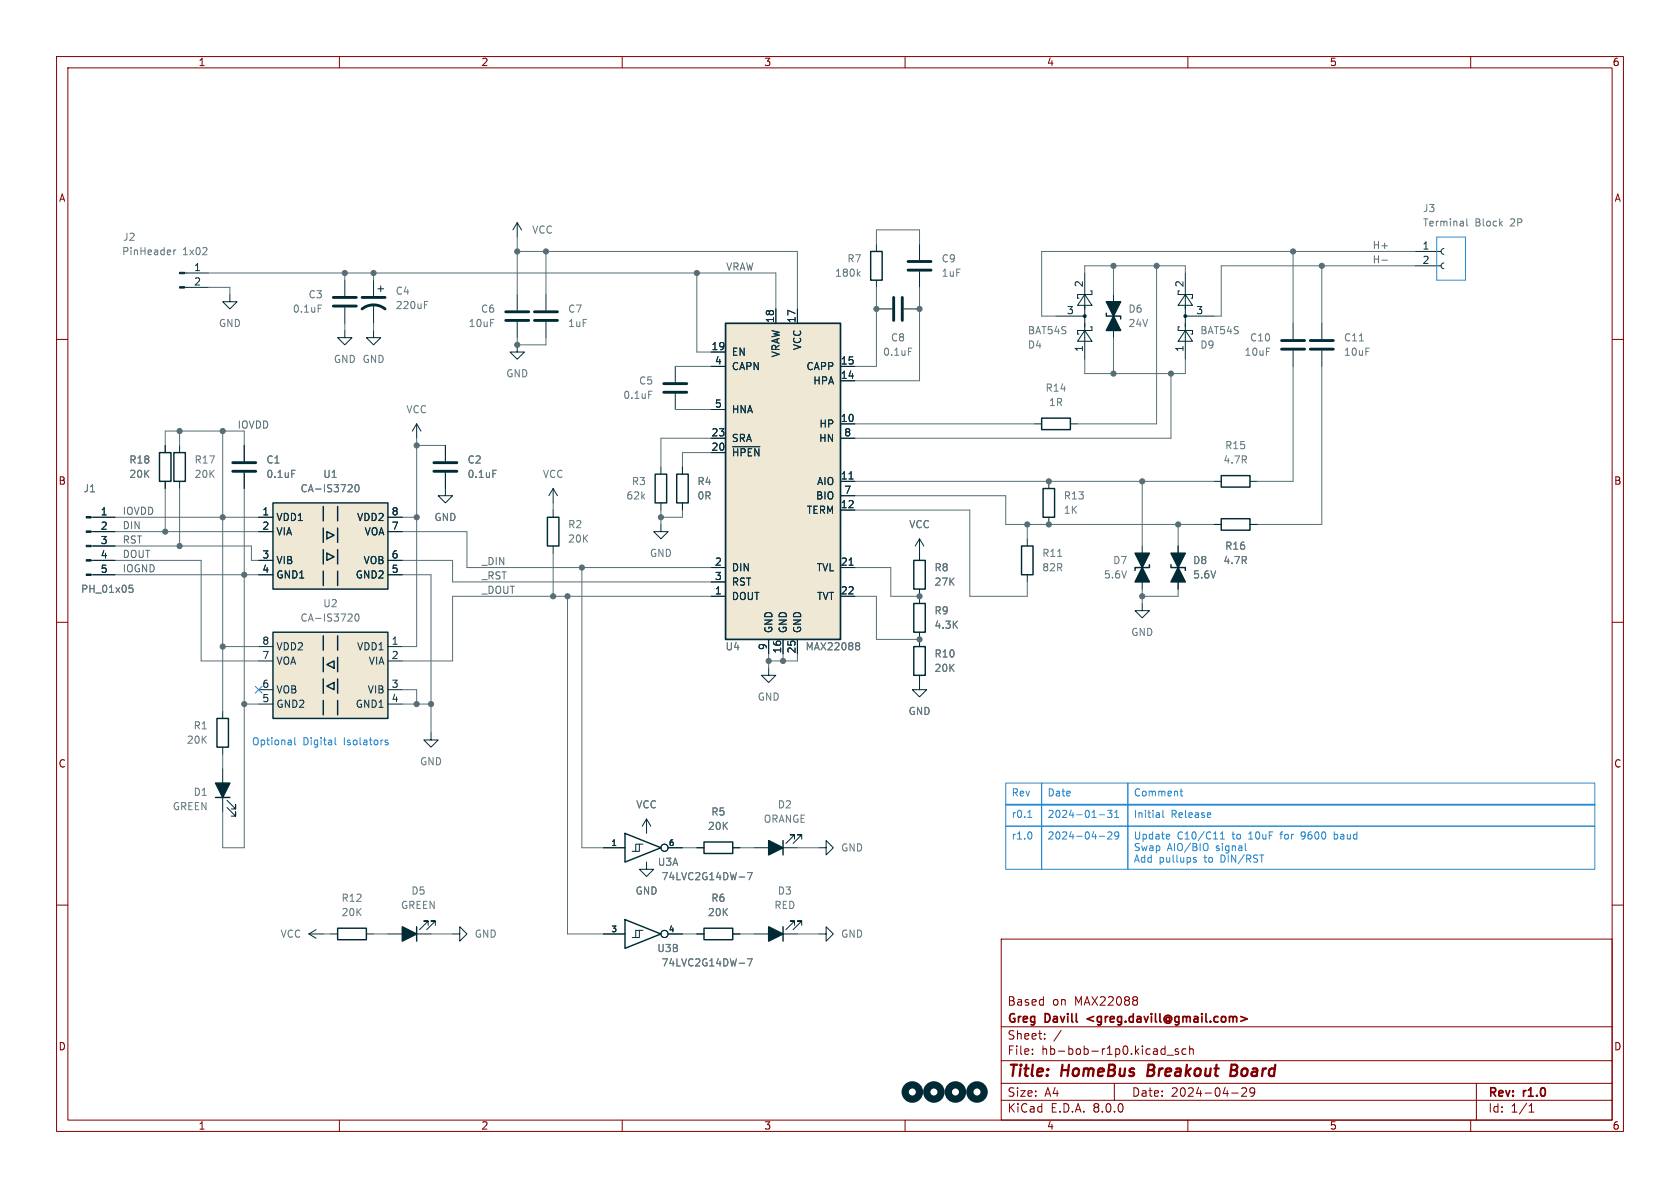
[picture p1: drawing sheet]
<svg xmlns="http://www.w3.org/2000/svg" width="297mm" height="210mm" viewBox="0 0 297 210" stroke-linecap="round" stroke-linejoin="round" font-family="sans-serif">
<g fill="none" stroke="#840000" stroke-width=".18">
<path d="M10 10h277v190h-277zM12 12h273v186h-273zM60 10v2M110 10v2M160 10v2M210 10v2M260 10v2M10 60h2M285 60h2M10 110h2M285 110h2M10 160h2"/>
<path d="M285 160h2M177 166h108v32h-108zM201 176.3l.1 .2-.1 .3M201 176.9l.1 .2-.1 .5M60 198v2M110 198v2M160 198v2M177 194.5h108M177 191.5h108M177 187.5h108M177 181.5h108M182.5 186.3v.1"/>
<path d="M182.5 185.5v.1M184.7 183.6v.1M184.7 182.8v.1M187.6 182.1l-1.3 2M197 191.5v3M205.8 185.4l.2 .1M206 184.9v1.5M206 186.3l-.2 .1M206.3 186.5h1.2M208.3 185.5l-.3-.1-.3 .2 .1 .2 .5 .2v.3h-.6M209.7 185.5l-.5-.1-.2 .3v.4l.1 .2h.6M210 198v2"/>
<path d="M210.3 185.5l.2-.1 .4 .1 .1 .9M210.3 184.9v1.5M217.7 193.2h1.2M219.5 192.4l.6-.1 .2 .1 .1 .3-.9 1.1h.9M221.8 192.9l-.3 .3h-.3l-.2-.3 .1-.5 .4-.1 .2 .1a.99 .99 0 0 1-.3 1.4h-.3M260 198v2M261 191.5v6.5M270.3 196.6h.9M270.3 195.5l.4-.4v1.5"/>
</g>
<path d="M203.1 188.2l-.3 2h.8M217.6 189.2h.7M218.3 189.2l.3 .1M218.4 188.2h-.7l-.2 2 1-.1M218.5 189.1l-.2 .1" fill="none" stroke="#840000" stroke-width=".4"/>
<path d="M219.3 179.7l1.2 .4-1.2 .4" fill="none" stroke="#840000" stroke-width=".3"/>
<g fill="none" stroke="#002b36" stroke-width=".18">
<path d="M91.4 39.4l.8 1.2M91.4 39.4v2.5M91.4 39.4l-.7 1.2M228.6 57.2v2.7M233.7 57.2v2.7M250.2 47h4.6M250.2 44.5h4.6M255.3 46.5l-.4 .1-.1 .4 .1 .3 .4 .2M255.3 43.9l-.4 .2-.1 .4 .1 .3 .4 .2M29.2 78.7v1.3M31.7 78.7v1.3M228.6 62v2.8"/>
<path d="M233.7 62v2.8M16.1 99.1h4.2M16.1 96.5h4.2M16.1 94h4.2M16.1 91.4h4.2M29.2 85.1v1.3M31.7 85.1v1.3M162.6 95.3v3.8M162.6 95.3l-.8 1.2M162.6 95.3l.7 1.2M181.6 95.3v1.2M201.9 96.5v7.6"/>
<path d="M208.3 96.5v7.6M214.6 92.7h1.3M221 92.7h1.2M16.1 101.6h4.2M135.9 118.1v1.3h1.3l-1.3 1.3-1.3-1.3h1.3M162.6 119.4v2.5h1.2l-1.2 1.3-1.3-1.3h1.3M162.6 104.1v2.6M162.6 111.8v2.5M181.6 101.6v1.3M201.9 106.7v1.3h1.3l-1.3 1.2-1.2-1.2h1.2M39.4 125.7v1.3M39.4 132.1v1.3"/>
<path d="M39.4 135.9v7.6M40.1 142.7l1.6 1.6v-.8v.8h-.8M40.1 141.5l1.6 1.5v-.8v.8h-.8M133.3 149.9h7.7M140.5 148.3v-.7h-.8h.8l-1.6 1.5M141.7 148.3v-.7h-.7h.7l-1.5 1.5M144.8 149.9h1.2v-1.3l1.3 1.3-1.3 1.2v-1.2M133.3 165.1h7.7M140.5 163.6v-.8h-.8h.8l-1.6 1.5M141.7 163.6v-.8h-.7h.7l-1.5 1.5M144.8 165.1h1.2v-1.3l1.3 1.3-1.3 1.3v-1.3"/>
</g>
<g fill="none" stroke="#002b36" stroke-width="1.3">
<circle cx="161.3" cy="193" r="1.27"/>
<circle cx="165.1" cy="193" r="1.27"/>
<circle cx="168.9" cy="193" r="1.27"/>
<circle cx="172.7" cy="193" r="1.27"/>
</g>
<g fill="none" stroke="#002b36" stroke-width=".25">
<path d="M28.2 80h2v5.1h-2zM30.7 80h2.1v5.1h-2.1zM161.5 99.1h2.1v5h-2.1zM180.6 96.5h2v5.1h-2zM203.2 99.8v.5h-2.5v.5M207 99.8v.5h2.5v.5M215.9 91.7h5.1v2h-5.1zM161.5 114.3h2.1v5.1h-2.1zM161.5 106.7h2.1v5.1h-2.1zM38.4 127h2v5.1h-2zM38.1 141h2.5M138.4 148.6v2.5"/>
<path d="M138.4 163.8v2.6"/>
</g>
<path d="M259.3 38.7v1.1l.2 .1M240.3 60.3h.7M187 98.4h.7M22.9 103.4h.6M23 103.9h.3l.2 .3v.4l-.5 .1" fill="none" stroke="#657b83" stroke-width=".18"/>
<g fill="#002b36" stroke="#002b36" stroke-width=".18">
<path d="M15.2 101.5h.9v.2h-.9z"/>
<path d="M15.2 98.9h.9v.3h-.9z"/>
<path d="M15.2 96.4h.9v.2h-.9z"/>
<path d="M15.2 93.9h.9v.2h-.9z"/>
<path d="M15.2 91.3h.9v.3h-.9z"/>
</g>
<g fill="#002b36" stroke="#002b36" stroke-width=".25">
<path d="M207 97.8h2.5l-1.2 2.5z"/>
<path d="M208.3 100.3l1.2 2.6h-2.5z"/>
<path d="M200.7 97.8h2.5l-1.3 2.5z"/>
<path d="M201.9 100.3l1.3 2.6h-2.5z"/>
<path d="M135.9 163.8l2.5 1.3-2.5 1.3z"/>
<path d="M135.9 148.6l2.5 1.3-2.5 1.2z"/>
<path d="M38.1 138.4h2.5l-1.2 2.6z"/>
</g>
<path d="M226.6 60.2h4M226.6 61.7h4M231.6 60.2h4.1M231.6 61.7h4.1" fill="none" stroke="#002b36" stroke-width=".51"/>
<path d="M48.3 111.8h20.3v15.2h-20.3z" fill="#eee8d5"/>
<path d="M153.9 44.5h2.1v5h-2.1zM48.3 111.8h20.3v15.2h-20.3zM57.1 112.4v2.5M57.1 116.2v2.5M57.8 117.5l1.3-.7v1.3zM59.7 112.4v2.5M59.7 116.2v2.5M57.1 120v2.6M57.1 123.8v2.6M57.8 121.3l1.3-.6v1.2zM59.7 120v2.6M59.7 123.8v2.6" fill="none" stroke="#002b36" stroke-width=".25"/>
<path d="M154.9 43.2v1.3M154.9 49.5v1.3M45.7 114.3h2.6M45.7 116.8h2.6M68.6 114.3h2.5M68.6 116.8h2.5M45.7 121.9h2.6M45.7 124.5h2.6M68.6 121.9h2.5M68.6 124.5h2.5M76.2 129.5v1.3h1.3l-1.3 1.3-1.3-1.3h1.3" fill="none" stroke="#002b36" stroke-width=".18"/>
<path d="M151.7 48.4l.3 .4M152 48l-.4 .5M61.5 109.8h.8M62.2 108.7v.4M62.9 108.6l.1-.1a.68 .68 0 0 1 .5 .7 .68 .68 0 0 1-.5 .6 .84 .84 0 0 1-.1-1.2z" fill="none" stroke="#657b83" stroke-width=".18"/>
<path d="M128.3 57.2h20.3v55.8h-20.3z" fill="#eee8d5"/>
<path d="M128.3 57.2h20.3v55.8h-20.3z" fill="none" stroke="#002b36" stroke-width=".3"/>
<g fill="none" stroke="#002b36" stroke-width=".18">
<path d="M137.2 54.6v2.6M141 54.6v2.6M125.7 64.8h2.6M125.7 62.2h2.6M125.7 77.5h2.6M125.7 72.4h2.6M148.6 74.9h2.5M148.6 67.3h2.5M148.6 64.8h2.5M148.6 77.5h2.5M120.6 82.6v1.2M120.6 88.9v1.3"/>
<path d="M125.7 80h2.6M148.6 85.1h2.5M148.6 90.2h2.5M148.6 87.6h2.5M125.7 105.4h2.6M125.7 100.3h2.6M125.7 102.9h2.6M135.9 113v2.6M138.4 113v2.6M141 113v2.6M148.6 105.4h2.5M148.6 100.3h2.5"/>
<path d="M54.6 165.1h2.5M54.6 165.1l1.3 .8M55.9 164.3l-1.3 .8M58.4 165.1h1.3M64.8 165.1h1.2M68.6 165.1h7.6M75.7 163.6v-.8h-.8h.8l-1.5 1.5M77 163.6v-.8h-.8h.8l-1.6 1.5M80 165.1h1.3v-1.3l1.2 1.3-1.2 1.3v-1.3"/>
</g>
<path d="M129.5 79h4.8M150.1 84.7h.7M150.1 99.9h.7" fill="none" stroke="#073642" stroke-width=".18"/>
<path d="M151.5 113.6h.2l.3 .3-.3 .3M151.5 114.2h.2M151.7 114.2l.3 .2v.2l-.1 .2-.4 .1" fill="none" stroke="#657b83" stroke-width=".18"/>
<path d="M119.6 83.8h2.1v5.1h-2.1zM59.7 164.1h5.1v2h-5.1zM73.7 163.8v2.6" fill="none" stroke="#002b36" stroke-width=".25"/>
<path d="M71.1 163.8l2.6 1.3-2.6 1.3z" fill="#002b36" stroke="#002b36" stroke-width=".25"/>
<path d="M48.3 88.9h20.3v15.2h-20.3z" fill="#eee8d5"/>
<g fill="none" stroke="#002b36" stroke-width=".25">
<path d="M195.6 55.4v.5h2.5v.5M184.1 73.9h5.1v2h-5.1zM48.3 88.9h20.3v15.2h-20.3zM57.1 89.5v2.6M57.1 93.3v2.6M57.1 97.2v2.5M57.8 97.8l1.3 .6-1.3 .7zM57.8 94l1.3 .6-1.3 .7zM59.7 89.5v2.6M59.7 93.3v2.6M59.7 97.2v2.5M96.8 91.4h2v5.1h-2z"/>
<path d="M115.8 83.8h2.1v5.1h-2.1zM184.4 86.4h2v5h-2zM215.9 84.1h5.1v2h-5.1zM57.1 101v2.5M59.7 101v2.5M110.5 147.3l6.3 2.6-6.3 2.5zM124.5 148.8h5v2.1h-5zM110.5 162.6l6.3 2.5-6.3 2.5zM124.5 164.1h5v2h-5z"/>
</g>
<g fill="none" stroke="#002b36" stroke-width=".18">
<path d="M32.6 50.8h4.2M32.6 48.3h4.2M40.6 52.1v1.2h1.3l-1.3 1.3-1.2-1.3h1.2M61 58.4v1.3h1.2l-1.2 1.3-1.3-1.3h1.3M61 49.5v2.8M61 54.4v2.8M66 58.4v1.3h1.3l-1.3 1.3-1.2-1.3h1.2M66 49.5v2.8M66 53.8v3.4M66.8 51.1h1M67.3 50.5v1.1M91.4 52.1v2.8"/>
<path d="M91.4 56.9v2.8M96.5 52.1v2.8M96.5 56.9v2.8M137.2 54.6v2.6M141 54.6v2.6M154.9 54.6h2.8M159.8 54.6h2.8M162.6 43.2v2.8M162.6 48v2.8M186.7 55.9h5.1M191.8 58.4l1.2 1.9h-2.5zM191.8 52.1l1.2 1.9h-2.5z"/>
<path d="M191.8 48.3v15.2M192.8 57.8h.2v.6h-2.5v.7h.3M192.8 51.4h.2v.7h-2.5v.6h.3M196.8 52.1v7.6M208.3 51.4v.7h2.5v.6h-.2M208.5 57.8h-.2v.6h2.5v.7h-.2M209.5 58.4l1.3 1.9h-2.5zM209.5 52.1l1.3 1.9h-2.5zM209.5 55.9h5.1M209.5 48.3v15.2M29.2 78.7v1.3M43.2 78.7v2.8"/>
<path d="M73.7 74.9l-.8 1.3M73.7 74.9v2.6M73.7 74.9l.7 1.3M78.7 78.7v2.8M91.4 61v1.2h-1.2l1.2 1.3 1.3-1.3h-1.3M119.4 64.8v2.8M119.4 69.6v2.8M125.7 64.8h2.6M125.7 62.2h2.6M125.7 77.5h2.6M125.7 72.4h2.6M148.6 74.9h2.5"/>
<path d="M148.6 67.3h2.5M148.6 64.8h2.5M148.6 77.5h2.5M182.9 74.9h1.2M189.2 74.9h1.3M16.5 91.4h3.8M16.5 94h3.8M16.5 99.1h3.8M16.5 96.5h3.8M29.2 85.1v1.3M43.2 83.6v2.8M45.7 91.4h2.6"/>
<path d="M45.7 94h2.6M45.7 99.1h2.6M68.6 91.4h2.5M68.6 94h2.5M68.6 99.1h2.5M78.7 83.6v4h1.3l-1.3 1.3-1.2-1.3h1.2M97.8 86.4v2.5M97.8 90.2v1.2M97.8 96.5v1.3M97.8 86.4l-.8 1.2M97.8 86.4l.8 1.2M116.8 92.7v1.3h1.3l-1.3 1.3-1.2-1.3h1.2"/>
<path d="M116.8 82.6v1.2M116.8 88.9v1.3M120.6 82.6v1.2M120.6 88.9v1.3M125.7 80h2.6M148.6 85.1h2.5M148.6 90.2h2.5M148.6 87.6h2.5M162.6 97.8v1.3M185.4 85.1v1.3M185.4 91.4v1.3M208.3 96.5v2.6"/>
<path d="M214.6 85.1h1.3M214.6 92.7h1.3M221 85.1h1.2M221 92.7h1.2M16.5 101.6h3.8M45.7 101.6h2.6M68.6 101.6h2.5M125.7 105.4h2.6M125.7 100.3h2.6M125.7 102.9h2.6M135.9 113v2.6M138.4 113v2.6"/>
<path d="M141 113v2.6M148.6 105.4h2.5M148.6 100.3h2.5M162.6 104.1v2.6M162.6 111.8v2.5M162.6 119.4v1.3M208.3 101.6v2.5M106.7 149.9h3.8M113 149.2v1.3h-.6M113.7 149.2h-1.3v1.3h-.6M114.3 152.4v1.3h1.3l-1.3 1.2-1.3-1.2h1.3M114.3 144.8l-.8 1.3"/>
<path d="M114.3 144.8v2.5M114.3 144.8l.8 1.3M118.1 149.9h2.5M123.2 149.9h1.3M129.5 149.9h1.3M106.7 165.1h3.8M113 164.5v1.2h-.6M113.7 164.5h-1.3v1.2h-.6M118.1 165.1h2.5M123.2 165.1h1.3M129.5 165.1h1.3"/>
<circle cx="117.5" cy="149.9" r=".63"/>
<circle cx="117.5" cy="165.1" r=".63"/>
</g>
<g fill="none" stroke="#657b83" stroke-width=".18">
<path d="M30.7 44.2v.8M31.1 44.2l-.4 .2M56.3 53.9h.6M75 53.9h.5M75 53.3h.6M114.7 69.2h.6M160.6 61.5h.6M51.6 83.1h.6M61.5 86.9h.8M62.2 85.8v.4M62.9 85.8l.1-.1a.68 .68 0 0 1 .5 .6 .68 .68 0 0 1-.5 .6l-.1-.1-.2-.3zM87.1 83.1h.6"/>
<path d="M22.9 103.4h.6M23 103.9h.3l.2 .3v.4l-.5 .1M151.5 113.6h.2l.3 .3-.3 .3M151.5 114.2h.2M151.7 114.2l.3 .2v.2l-.1 .2-.4 .1M132.1 154.2h.9l-.6 1.3M132.1 169.5h.9l-.6 1.3"/>
</g>
<g fill="none" stroke="#002b36" stroke-width=".51">
<path d="M58.9 52.6h4.1M58.9 54.1h4.1M64 54.6a3.3 3.3 0 0 1 4.1 0M64 52.6h4.1M89.4 56.6h4.1M89.4 55.1h4.1M94.5 56.6h4.1M94.5 55.1h4.1M158 52.6v4M159.5 52.6v4M160.5 47.8h4.1M160.5 46.2h4.1"/>
<path d="M117.3 69.3h4.1M117.3 67.8h4.1M41.1 83.3h4.1M41.1 81.8h4.1M76.7 83.3h4.1M76.7 81.8h4.1"/>
</g>
<g fill="#002b36" stroke="#002b36" stroke-width=".18">
<path d="M31.7 50.7h.9v.2h-.9z"/>
<path d="M31.7 48.1h.9v.3h-.9z"/>
<circle cx="191.8" cy="55.9" r=".25"/>
<circle cx="209.5" cy="55.9" r=".25"/>
</g>
<g fill="#002b36" stroke="#002b36" stroke-width=".25">
<path d="M196.8 55.9l1.3 2.5h-2.5z"/>
<path d="M195.6 53.3h2.5l-1.3 2.6z"/>
</g>
<g fill="none" stroke="#586e75" stroke-width=".18">
<path d="M36.8 48.3h100.4v6.3M36.8 50.8h3.8v1.3M61 48.3v1.2M61 57.2v1.2M66 48.3v1.2M66 57.2v1.2M91.4 44.5h49.6v10.1M91.4 41.9v10.2M91.4 59.7v1.3h5.1v-1.3M96.5 44.5v7.6M123.2 48.3v13.9h2.5M154.9 50.8v14h-3.8"/>
<path d="M154.9 43.2v-2.6h7.7v2.6M162.6 50.8v16.5h-11.5M191.8 48.3v-1.3h17.7v1.3M196.8 47v5.1M196.8 59.7v6.3M204.5 47v27.9h-14M228.6 44.5v12.7M233.7 47v10.2M244.3 46h1M250.2 47h-34.3v8.9h-1.3M250.2 44.5h-66.1v11.4h2.6M29.2 78.7v-2.5h14v2.5"/>
<path d="M31.7 76.2v2.5M39.4 76.2v49.5M73.7 77.5v36.8h-2.6M73.7 78.7h5M119.4 64.8h6.3M119.4 72.4h6.3M125.7 77.5h-8.9v5.1M151.1 74.9h31.8M191.8 63.5v2.5h17.7v-2.5M207 66v11.5h-55.9M228.6 64.8v20.3h-6.4M233.7 64.8v27.9h-11.5"/>
<path d="M20.3 96.5h24.1v2.6h1.3M20.3 91.4h25.4M20.3 99.1h15.3v17.7h10.1M20.3 94h25.4M29.2 86.4v7.6M31.7 86.4v10.1M43.2 86.4v63.5h-3.8v-6.4M71.1 91.4h2.6M71.1 99.1h8.9v3.8h45.7M71.1 94h11.4v6.3h43.2M97.8 88.9v1.3M97.8 97.8v7.6"/>
<path d="M116.8 90.2v2.5M120.6 90.2v1.2h-3.8M125.7 80h-5.1v2.6M151.1 90.2h20.3v15.2h10.2v-2.5M151.1 85.1h63.5M151.1 87.6h26.7v5.1h36.8M181.6 92.7v2.6M201.9 85.1v11.4M208.3 92.7v3.8M20.3 101.6h25.4M39.4 114.3h6.3M71.1 101.6h5.1v27.9"/>
<path d="M100.3 105.4v59.7h6.4M102.9 100.3v49.6h3.8M125.7 105.4h-45.7v11.4h-8.9M135.9 115.6v2.5M138.4 115.6v1.2M141 115.6v1.2h-5.1M151.1 105.4h3.8v7.6h7.7M151.1 100.3h6.4v5.1h5.1M201.9 104.1v2.6M208.3 104.1v1.3h-6.4M39.4 133.4v2.5M43.2 124.5h2.5"/>
<path d="M71.1 121.9h2.6v2.6M71.1 124.5h5.1M120.6 149.9h2.6M130.8 149.9h2.5M141 149.9h3.8M57.1 165.1h1.3M66 165.1h2.6M76.2 165.1h3.8M120.6 165.1h2.6M130.8 165.1h2.5M141 165.1h3.8"/>
</g>
<g fill="none" stroke="#268bd2" stroke-width=".18">
<path d="M254 41.9h5.1v7.6h-5.1zM45.1 121.3l1.2 1.2M46.3 121.3l-1.2 1.2M52.1 130.4v1.1l.2 .2M59.2 130.4v1.1l.2 .2M68.1 131.1l.5 .3-.2 .3-.3-.1M68.6 130.9l-.3-.1-.2 .2M177.8 138.4h6.3v3.8h-6.3zM184.1 138.4h15.3v3.8h-15.3zM199.4 138.4h82.5v3.8h-82.5zM208.6 139.9h.5M208.8 139.4v1.1l.3 .2"/>
<path d="M177.8 142.2h6.3v3.9h-6.3zM177.8 146.1h6.3v7.6h-6.3zM181.7 144.5h.7M182.3 147.2l.1 .3-.1 .7M184.1 142.2h15.3v3.9h-15.3zM184.1 146.1h15.3v7.6h-15.3zM194.3 144h1M194.3 147.8h1M195.8 143.2h.8l-.5 .5 .4 .1v.6l-.2 .1-.5-.1M195.8 147.2l.5-.1 .3 .3-.8 .9h.8M197.1 144.5h.7M197.1 143.6l.3-.4v1.3"/>
<path d="M197.8 147.6l-.3 .2h-.2l-.2-.2 .1-.5h.3l.2 .1a.84 .84 0 0 1-.3 1.1h-.2M199.4 146.1h82.5v7.6h-82.5zM199.4 142.2h82.5v3.9h-82.5zM204.9 143.7l.1 .8M205 144.5h-.1M205 144h-.1M205.6 143.2v1.1l.2 .2M206.4 147.5h.3l.1 .3-.6 .1M206.7 148.3h-.3M211 151.9l.4 .2 .1 .1-.2 .2h-.3M211 151.6h.4M213.5 149.3a.98 .98 0 0 1-.1 1"/>
<path d="M215.7 148.3h.8M215.7 147.4l.4-.3v1.2M220.2 150.2l.1 .2M230.1 148.3h.3M230.3 147.1l-.3 .2v.3l.3 .2M235.9 148.3h.3M235.9 147.1v1.2M236.2 147.5h-.3"/>
</g>
<path d="M177.8 142.2h104.1" fill="none" stroke="#268bd2" stroke-width=".3"/>
<path d="M129.5 79h4.8M150.1 84.7h.7M150.1 99.9h.7" fill="none" stroke="#073642" stroke-width=".18"/>
<g fill="#586e75" stroke="#586e75" stroke-width=".18">
<circle cx="196.8" cy="66" r=".46"/>
<circle cx="154.9" cy="54.6" r=".46"/>
<circle cx="201.9" cy="85.1" r=".46"/>
<circle cx="185.4" cy="85.1" r=".46"/>
<circle cx="162.6" cy="54.6" r=".46"/>
<circle cx="204.5" cy="47" r=".46"/>
<circle cx="207" cy="66" r=".46"/>
<circle cx="233.7" cy="47" r=".46"/>
<circle cx="228.6" cy="44.5" r=".46"/>
<circle cx="196.8" cy="47" r=".46"/>
<circle cx="208.3" cy="92.7" r=".46"/>
<circle cx="201.9" cy="105.4" r=".46"/>
<circle cx="181.6" cy="92.7" r=".46"/>
<circle cx="185.4" cy="92.7" r=".46"/>
<circle cx="162.6" cy="113" r=".46"/>
<circle cx="162.6" cy="105.4" r=".46"/>
<circle cx="73.7" cy="91.4" r=".46"/>
<circle cx="73.7" cy="78.7" r=".46"/>
<circle cx="91.4" cy="44.5" r=".46"/>
<circle cx="91.4" cy="61" r=".46"/>
<circle cx="123.2" cy="48.3" r=".46"/>
<circle cx="96.5" cy="44.5" r=".46"/>
<circle cx="76.2" cy="124.5" r=".46"/>
<circle cx="73.7" cy="124.5" r=".46"/>
<circle cx="43.2" cy="124.5" r=".46"/>
<circle cx="39.4" cy="114.3" r=".46"/>
<circle cx="43.2" cy="101.6" r=".46"/>
<circle cx="31.7" cy="96.5" r=".46"/>
<circle cx="39.4" cy="91.4" r=".46"/>
<circle cx="29.2" cy="94" r=".46"/>
<circle cx="116.8" cy="91.4" r=".46"/>
<circle cx="138.4" cy="116.8" r=".46"/>
<circle cx="97.8" cy="105.4" r=".46"/>
<circle cx="102.9" cy="100.3" r=".46"/>
<circle cx="100.3" cy="105.4" r=".46"/>
<circle cx="135.9" cy="116.8" r=".46"/>
<circle cx="39.4" cy="76.2" r=".46"/>
<circle cx="31.7" cy="76.2" r=".46"/>
<circle cx="61" cy="48.3" r=".46"/>
<circle cx="66" cy="48.3" r=".46"/>
</g>
<g font-size="2.8" fill="#840000">
<text x="178" y="190.9">Title:</text>
<text x="187.7" y="190.9">HomeBus</text>
<text x="203.7" y="190.9">Breakout</text>
<text x="219.2" y="190.9">Board</text>
</g>
<g font-size="2.1" fill="#840000">
<text x="178" y="178">Based</text>
<text x="186" y="178">on</text>
<text x="190" y="178">MAX22088</text>
<text x="178" y="184">Sheet:</text>
<text x="178" y="181.2">Greg</text>
<text x="184.8" y="181.2">Davill</text>
<text x="192.8" y="181.2">&lt;greg.davill@gmail.com&gt;</text>
<text x="178" y="186.7">File:</text>
<text x="184.1" y="186.7">hb-bob-r1p0.kicad_sch</text>
<text x="178" y="196.9">KiCad</text>
<text x="178" y="194.1">Size:</text>
<text x="184.7" y="194.1">A4</text>
<text x="185.7" y="196.9">E.D.A.</text>
<text x="193.3" y="196.9">8.0.0</text>
<text x="200" y="194.1">Date:</text>
<text x="207" y="194.1">2024-04-29</text>
<text x="263" y="194.3">Rev:</text>
<text x="263" y="196.9">Id:</text>
<text x="267.1" y="196.9">1/1</text>
<text x="269.4" y="194.3">r1.0</text>
</g>
<g font-size="1.8" fill="#840000">
<text x="35" y="11.9">1</text>
<text x="85" y="11.9">2</text>
<text x="135" y="11.9">3</text>
<text x="185" y="11.9">4</text>
<text x="235" y="11.9">5</text>
<text x="285" y="11.9">6</text>
<text x="10.3" y="35.9">A</text>
<text x="285.3" y="35.9">A</text>
<text x="10.3" y="85.9">B</text>
<text x="285.3" y="85.9">B</text>
<text x="10.3" y="135.9">C</text>
<text x="285.3" y="135.9">C</text>
<text x="10.3" y="185.9">D</text>
<text x="285.3" y="185.9">D</text>
<text x="35" y="199.9">1</text>
<text x="85" y="199.9">2</text>
<text x="135" y="199.9">3</text>
<text x="185" y="199.9">4</text>
<text x="235" y="199.9">5</text>
<text x="285" y="199.9">6</text>
</g>
<g font-size="1.8" fill="#657b83">
<text x="94" y="41.5">VCC</text>
<text x="251.5" y="37.7">J3</text>
<text x="251.5" y="40.2">Terminal</text>
<text x="260.7" y="40.2">Block</text>
<text x="267.1" y="40.2">2P</text>
<text x="21.5" y="45.3">PinHeader</text>
<text x="21.7" y="42.8">J2</text>
<text x="32.3" y="45.3">1x02</text>
<text x="149.7" y="46.6">R7</text>
<text x="166.4" y="46.6">C9</text>
<text x="54.5" y="52.9">C3</text>
<text x="69.9" y="52.3">C4</text>
<text x="147.5" y="49.1">180k</text>
<text x="166.4" y="49.1">1uF</text>
<text x="38.6" y="58">GND</text>
<text x="51.7" y="55.5">0.1uF</text>
<text x="69.9" y="54.8">220uF</text>
<text x="82.8" y="58">10uF</text>
<text x="84.9" y="55.5">C6</text>
<text x="100.3" y="55.5">C7</text>
<text x="100.3" y="58">1uF</text>
<text x="181.6" y="59.3">BAT54S</text>
<text x="199.4" y="55.5">D6</text>
<text x="199.4" y="58">24V</text>
<text x="212.1" y="59.3">BAT54S</text>
<text x="58.9" y="64.4">GND GND</text>
<text x="156" y="63.1">0.1uF</text>
<text x="157.4" y="60.6">C8</text>
<text x="181.6" y="61.8">D4</text>
<text x="212.1" y="61.8">D9</text>
<text x="219.9" y="63.1">10uF</text>
<text x="220.9" y="60.6">C10</text>
<text x="237.5" y="60.6">C11</text>
<text x="237.5" y="63.1">10uF</text>
<text x="89.4" y="66.9">GND</text>
<text x="110.1" y="70.7">0.1uF</text>
<text x="112.9" y="68.2">C5</text>
<text x="184.7" y="69.4">R14</text>
<text x="185.3" y="72">1R</text>
<text x="71.7" y="73.3">VCC</text>
<text x="22.8" y="82.1">R18</text>
<text x="34.3" y="82.1">R17</text>
<text x="47" y="82.1">C1</text>
<text x="82.6" y="82.1">C2</text>
<text x="216.2" y="82.1">4.7R</text>
<text x="216.5" y="79.6">R15</text>
<text x="14.7" y="87.2">J1</text>
<text x="22.8" y="84.7">20K</text>
<text x="34.3" y="84.7">20K</text>
<text x="47" y="84.7">0.1uF</text>
<text x="53" y="87.2">CA-IS3720</text>
<text x="57" y="84.7">U1</text>
<text x="82.6" y="84.7">0.1uF</text>
<text x="95.9" y="84.7">VCC</text>
<text x="110.6" y="88.5">62k</text>
<text x="111.6" y="86">R3</text>
<text x="123.2" y="86">R4</text>
<text x="123.2" y="88.5">0R</text>
<text x="188" y="88.5">R13</text>
<text x="76.7" y="92.3">GND</text>
<text x="100.3" y="93.6">R2</text>
<text x="160.6" y="93.6">VCC</text>
<text x="188" y="91">1K</text>
<text x="100.3" y="96.1">20K</text>
<text x="114.8" y="98.7">GND</text>
<text x="165.1" y="101.2">R8</text>
<text x="184.2" y="98.7">R11</text>
<text x="184.2" y="101.2">82R</text>
<text x="196.7" y="99.9">D7</text>
<text x="210.8" y="99.9">D8</text>
<text x="216.2" y="99.9">4.7R</text>
<text x="216.5" y="97.4">R16</text>
<text x="14.2" y="105">PH_01x05</text>
<text x="57" y="107.5">U2</text>
<text x="165.1" y="103.7">27K</text>
<text x="195.1" y="102.5">5.6V</text>
<text x="210.8" y="102.5">5.6V</text>
<text x="53" y="110.1">CA-IS3720</text>
<text x="165.1" y="108.8">R9</text>
<text x="165.1" y="111.4">4.3K</text>
<text x="199.9" y="112.6">GND</text>
<text x="128.2" y="115.2">U4</text>
<text x="142.3" y="115.2">MAX22088</text>
<text x="165.1" y="116.4">R10</text>
<text x="165.1" y="119">20K</text>
<text x="133.9" y="124.1">GND</text>
<text x="32.9" y="131.7">20K</text>
<text x="34.1" y="129.1">R1</text>
<text x="160.5" y="126.6">GND</text>
<text x="74.2" y="135.5">GND</text>
<text x="30.4" y="143.4">GREEN</text>
<text x="34.1" y="140.9">D1</text>
<text x="112.4" y="143.1">VCC</text>
<text x="137.4" y="143.1">D2</text>
<text x="125.1" y="146.9">20K</text>
<text x="125.7" y="144.4">R5</text>
<text x="134.9" y="145.6">ORANGE</text>
<text x="116.2" y="153.3">U3A</text>
<text x="116.8" y="155.8">74LVC2G14DW-7</text>
<text x="148.6" y="150.7">GND</text>
<text x="60.3" y="159.6">R12</text>
<text x="70.8" y="160.9">GREEN</text>
<text x="72.6" y="158.3">D5</text>
<text x="112.3" y="158.3">GND</text>
<text x="125.7" y="159.6">R6</text>
<text x="136.8" y="160.9">RED</text>
<text x="137.4" y="158.3">D3</text>
<text x="49.5" y="166">VCC</text>
<text x="60.3" y="162.2">20K</text>
<text x="83.8" y="166">GND</text>
<text x="125.1" y="162.2">20K</text>
<text x="148.6" y="166">GND</text>
<text x="116.1" y="168.5">U3B</text>
<text x="116.8" y="171">74LVC2G14DW-7</text>
</g>
<g font-size="1.8" fill="#586e75">
<text x="128.3" y="47.9">VRAW</text>
<text x="242.6" y="46.6">H-</text>
<text x="242.6" y="44.1">H+</text>
<text x="41.9" y="75.9">IOVDD</text>
<text x="21.6" y="91.1">IOVDD</text>
<text x="21.6" y="93.6">DIN</text>
<text x="21.6" y="96.2">RST</text>
<text x="21.6" y="98.7">DOUT</text>
<text x="21.6" y="101.3">IOGND</text>
<text x="85.1" y="100">_DIN</text>
<text x="85.1" y="102.5">_RST</text>
<text x="85.1" y="105.1">_DOUT</text>
</g>
<g font-size="1.8" fill="#073642">
<text x="251.4" y="44.2">1</text>
<text x="251.4" y="46.7">2</text>
<text x="34.2" y="48">1</text>
<text x="34.2" y="50.5">2</text>
<text x="191.5" y="50.9" transform="rotate(-90 191.5 50.9)">2</text>
<text x="209.3" y="50.9" transform="rotate(-90 209.3 50.9)">2</text>
<text x="136.9" y="57.2" transform="rotate(-90 136.9 57.2)">18</text>
<text x="140.7" y="57.2" transform="rotate(-90 140.7 57.2)">17</text>
<text x="188.5" y="55.6">3</text>
<text x="211.4" y="55.6">3</text>
<text x="125.7" y="62">19</text>
<text x="126.3" y="64.5">4</text>
<text x="129.3" y="63.1">EN</text>
<text x="129.3" y="65.6">CAPN</text>
<text x="138" y="63.3" transform="rotate(-90 138 63.3)">VRAW</text>
<text x="141.8" y="62" transform="rotate(-90 141.8 62)">VCC</text>
<text x="142.5" y="65.6">CAPP</text>
<text x="148.5" y="64.5">15</text>
<text x="191.5" y="62.3" transform="rotate(-90 191.5 62.3)">1</text>
<text x="209.3" y="62.3" transform="rotate(-90 209.3 62.3)">1</text>
<text x="143.7" y="68.2">HPA</text>
<text x="148.5" y="67.1">14</text>
<text x="125.7" y="77.2">23</text>
<text x="126.3" y="72.1">5</text>
<text x="129.3" y="73.3">HNA</text>
<text x="144.8" y="75.8">HP</text>
<text x="148.5" y="74.7">10</text>
<text x="149.2" y="77.2">8</text>
<text x="125.7" y="79.8">20</text>
<text x="129.3" y="80.9">~{HPEN}</text>
<text x="129.3" y="78.3">SRA</text>
<text x="144.7" y="78.3">HN</text>
<text x="144.2" y="88.5">BIO</text>
<text x="144.3" y="86">AIO</text>
<text x="148.5" y="84.8">11</text>
<text x="148.5" y="89.9">12</text>
<text x="149.2" y="87.4">7</text>
<text x="17.7" y="91.2">1</text>
<text x="17.7" y="93.7">2</text>
<text x="46.3" y="91.2">1</text>
<text x="46.3" y="93.7">2</text>
<text x="48.8" y="92.3">VDD1</text>
<text x="48.8" y="94.8">VIA</text>
<text x="63" y="92.3">VDD2</text>
<text x="64.4" y="94.8">VOA</text>
<text x="69.1" y="93.7">7</text>
<text x="69.1" y="91.2">8</text>
<text x="142.5" y="91">TERM</text>
<text x="17.7" y="96.3">3</text>
<text x="17.7" y="98.8">4</text>
<text x="17.7" y="101.3">5</text>
<text x="46.3" y="98.8">3</text>
<text x="46.3" y="101.3">4</text>
<text x="48.8" y="99.9">VIB</text>
<text x="64.2" y="99.9">VOB</text>
<text x="69.1" y="101.3">5</text>
<text x="69.1" y="98.8">6</text>
<text x="126.3" y="100.1">2</text>
<text x="129.3" y="101.2">DIN</text>
<text x="144.3" y="101.2">TVL</text>
<text x="148.5" y="100.1">21</text>
<text x="48.8" y="102.5">GND1</text>
<text x="62.8" y="102.5">GND2</text>
<text x="126.3" y="105.2">1</text>
<text x="126.3" y="102.6">3</text>
<text x="129.3" y="106.3">DOUT</text>
<text x="129.3" y="103.7">RST</text>
<text x="144.3" y="106.3">TVT</text>
<text x="148.5" y="105.2">22</text>
<text x="136.8" y="112" transform="rotate(-90 136.8 112)">GND</text>
<text x="139.3" y="112" transform="rotate(-90 139.3 112)">GND</text>
<text x="141.8" y="112" transform="rotate(-90 141.8 112)">GND</text>
<text x="46.3" y="116.6">7</text>
<text x="46.3" y="114">8</text>
<text x="48.8" y="117.7">VOA</text>
<text x="48.8" y="115.2">VDD2</text>
<text x="63" y="115.2">VDD1</text>
<text x="65.1" y="117.7">VIA</text>
<text x="69.1" y="114">1</text>
<text x="69.1" y="116.6">2</text>
<text x="135.6" y="115" transform="rotate(-90 135.6 115)">9</text>
<text x="138.2" y="115.6" transform="rotate(-90 138.2 115.6)">16</text>
<text x="140.7" y="115.6" transform="rotate(-90 140.7 115.6)">25</text>
<text x="46.3" y="124.2">5</text>
<text x="46.3" y="121.7">6</text>
<text x="48.8" y="125.3">GND2</text>
<text x="48.8" y="122.8">VOB</text>
<text x="62.8" y="125.3">GND1</text>
<text x="64.9" y="122.8">VIB</text>
<text x="69.1" y="121.7">3</text>
<text x="69.1" y="124.2">4</text>
</g>
<g font-size="1.8" fill="#268bd2">
<text x="44.4" y="131.8">Optional</text>
<text x="53.5" y="131.8">Digital</text>
<text x="60.9" y="131.8">Isolators</text>
<text x="178.8" y="141.1">Rev</text>
<text x="185.1" y="141.1">Date</text>
<text x="200.3" y="141.1">Comment</text>
<text x="178.8" y="144.9">r0.1</text>
<text x="178.8" y="148.7">r1.0</text>
<text x="185.1" y="144.9">2024-01-31</text>
<text x="185.1" y="148.7">2024-04-29</text>
<text x="200.3" y="148.7">Update</text>
<text x="200.3" y="144.9">Initial</text>
<text x="207" y="144.9">Release</text>
<text x="208.1" y="148.7">C10/C11</text>
<text x="218" y="148.7">to</text>
<text x="221" y="148.7">10uF</text>
<text x="226.9" y="148.7">for</text>
<text x="230.7" y="148.7">9600</text>
<text x="236.7" y="148.7">baud</text>
<text x="200.3" y="150.8">Swap</text>
<text x="200.3" y="152.8">Add</text>
<text x="204.9" y="152.8">pullups</text>
<text x="206.4" y="150.8">AIO/BIO</text>
<text x="213" y="152.8">to</text>
<text x="215.1" y="150.8">signal</text>
<text x="216.1" y="152.8">DIN/RST</text>
</g>
<g font-size="1.4" fill="#073642">
<text x="108" y="149.6">1</text>
<text x="118.1" y="149.6">6</text>
<text x="108" y="164.8">3</text>
<text x="118.1" y="164.8">4</text>
</g>
</svg>
